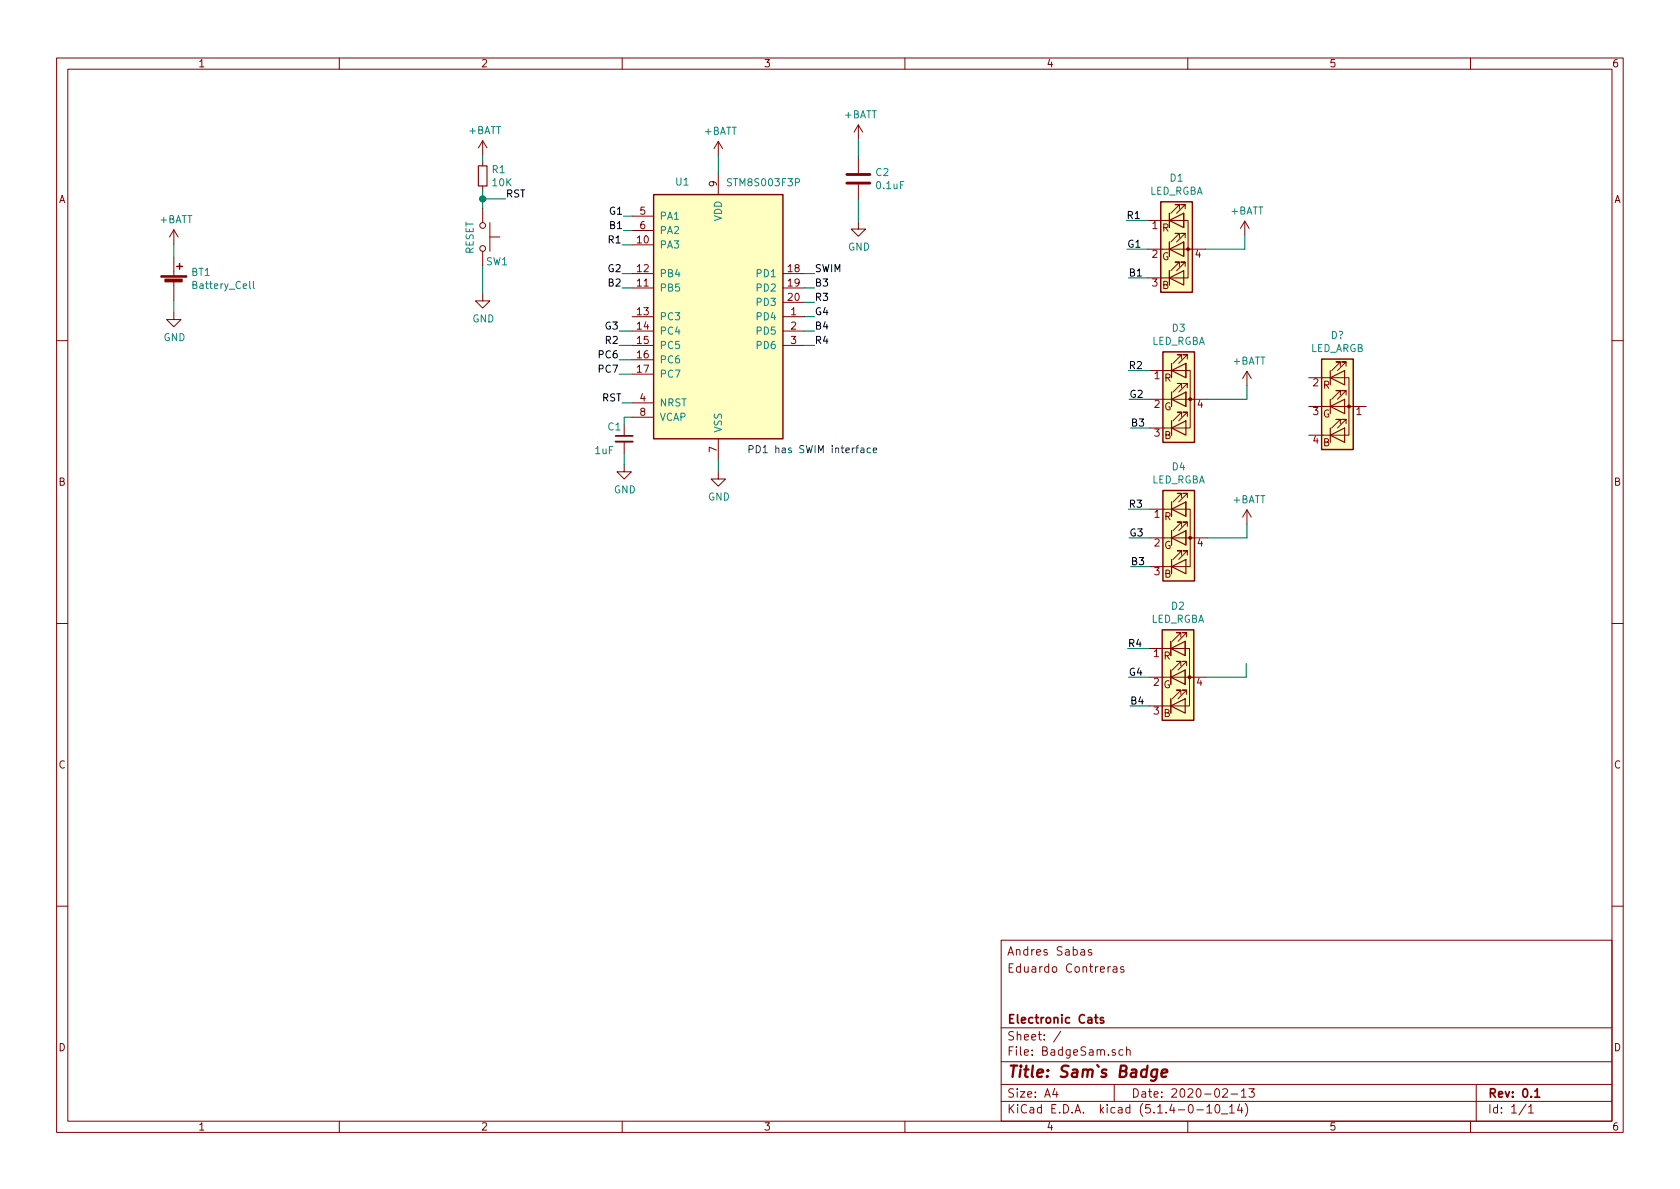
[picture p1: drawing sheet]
<svg xmlns="http://www.w3.org/2000/svg" width="297mm" height="210mm" viewBox="0 0 297 210" stroke-linecap="round" stroke-linejoin="round" font-family="sans-serif">
<g fill="none" stroke="#840000" stroke-width=".18">
<path d="M10 10.3h277v189.9h-277zM12 12.2h273v186.1h-273zM60 10.3v1.9M110 10.3v1.9M160 10.3v1.9M210 10.3v1.9M260 10.3v1.9M85.3 24.9l-.7 1.3M85.3 24.9v2.5M85.3 28.6v.7M85.3 32.9v.7M85.3 36.8v2.6"/>
<path d="M85.3 24.9l.8 1.3M86.6 39.4v5M111.8 38.2h3.8M127 25l-.8 1.3M127 25v2.6M127 30.6v3.8M127 25l.8 1.3M151.8 39.2v1.3h1.2l-1.2 1.3-1.3-1.3h1.3M151.8 22.1l-.8 1.3M151.8 22.1v2.5M151.8 27.8v2.8M151.8 32.6v2.8"/>
<path d="M151.8 22.1l.7 1.3M202.9 39h7.2v10.1h-7.2M206.8 37.7v2.6M208.5 37v-.8h-.7h.7l-1.5 1.5M209.3 37.7v2.6zM209.3 37.7h.1M209.5 37v-.8h-.7h.7l-1.5 1.5M220.1 39.1l-.8 1.3M220.1 39.1v2.6M220.1 39.1l.8 1.3M30.7 55.2v1.3h1.3l-1.3 1.3-1.2-1.3h1.2M30.7 40.6v2.6"/>
<path d="M30.7 45.5v3.3M30.7 49.8v3.3M30.7 40.6l-.7 1.3M30.7 40.6l.8 1.3M85.3 51.9v1.3h1.3l-1.3 1.3-1.2-1.3h1.2M85.3 44.4v2.6M86.6 41.9h1.8M111.8 56h3.8M111.8 58.5h3.8M111.8 40.8h3.8M111.8 43.3h3.8M111.8 50.9h3.8"/>
<path d="M111.8 48.4h3.8M138.4 56h3.8M138.4 58.5h3.8M138.4 53.5h3.8M138.4 50.9h3.8M138.4 48.4h3.8M202.9 44.1h10.2M206.8 42.8v2.5M206.8 47.9v2.5M208.5 47.1v-.8h-.7h.7l-1.5 1.6M208.5 42v-.7h-.7h.7l-1.5 1.5M209.3 42.8v2.5z"/>
<path d="M209.3 42.8h.1M209.5 47.1v-.8h-.7h.7l-1.5 1.6M209.5 42v-.7h-.7h.7l-1.5 1.5M10 60.2h2M110.4 75.1v2M110.4 78.1v2M111.8 61.1h3.8M111.8 71.2h3.8M111.8 73.8h3.8M111.8 63.6h3.8M111.8 66.2h3.8M127 77.6v3.8"/>
<path d="M138.4 61.1h3.8M203.3 65.5h7.1v10.2h-7.1M203.3 70.6h10.2M207.1 69.3v2.6M207.1 64.3v2.5M207.1 74.4v2.6M208.9 73.7v-.8h-.7h.7l-1.5 1.5M208.9 68.6v-.8h-.7h.7l-1.5 1.5M208.9 63.5v-.8h-.7h.7l-1.5 1.6M209.7 69.3v2.6zM209.7 69.3h.1M209.7 64.3v2.5z"/>
<path d="M209.7 64.3h.1M209.9 73.7v-.8h-.7h.7l-1.5 1.5M209.9 68.6v-.8h-.7h.7l-1.5 1.5M209.9 63.5v-.8h-.7h.7l-1.5 1.6M220.5 65.7v2.5M220.5 65.7l-.8 1.2M220.5 65.7l.7 1.2M231.4 66.8h7.1v10.2h-7.1M231.4 71.9h10.2M237 74.9v-.7h-.8h.8l-1.5 1.5M237 69.8v-.7h-.8h.8l-1.5 1.5M237 64.8v-.8h-.8h.8l-1.5 1.5"/>
<path d="M237.7 65.5h.1M238 74.9v-.7h-.8h.8l-1.5 1.5M238 69.8v-.7h-.8h.8l-1.5 1.5M238 64.8v-.8h-.8h.8l-1.5 1.5M285 60.2h2M110.4 82.2v1.2h1.2l-1.2 1.3-1.3-1.3h1.3M127 83.4v1.3h1.3l-1.3 1.3-1.3-1.3h1.3M203.3 90h7.1v10.2h-7.1M203.3 95.1h10.2M207.1 93.8v2.6M207.1 88.8v2.5M207.1 98.9v2.6"/>
<path d="M208.9 98.2v-.8h-.7h.7l-1.5 1.5M208.9 93.1v-.8h-.7h.7l-1.5 1.5M208.9 88v-.8h-.7h.7l-1.5 1.6M209.7 93.8v2.6zM209.7 93.8h.1M209.7 88.8v2.5zM209.7 88.8h.1M209.9 98.2v-.8h-.7h.7l-1.5 1.5M209.9 93.1v-.8h-.7h.7l-1.5 1.5M209.9 88v-.8h-.7h.7l-1.5 1.6M220.5 90.2l-.8 1.2M220.5 90.2v2.5"/>
<path d="M220.5 90.2l.7 1.2M10 110.3h2M203.2 114.7h7.1v10.1h-7.1M203.2 119.8h10.2M207 118.5v2.5M207 113.4v2.5M208.8 117.7v-.7h-.8h.8l-1.5 1.5M208.8 112.6v-.7h-.8h.8l-1.5 1.5M209.5 118.5v2.5zM209.5 118.5h.1M209.5 113.4v2.5zM209.5 113.4h.1"/>
<path d="M209.8 117.7v-.7h-.8h.8l-1.5 1.5M209.8 112.6v-.7h-.8h.8l-1.5 1.5M285 110.3h2M207 123.6v2.5M208.8 122.8v-.8h-.8h.8l-1.5 1.6M209.8 122.8v-.8h-.8h.8l-1.5 1.6M10 160.2h2M177 166.3h108v32h-108zM191.1 168h.6l.1 .9M191.8 168.3h-.5a.29 .29 0 0 0-.3 .3 .29 .29 0 0 0 .3 .3l.5-.1M193 168a.37 .37 0 0 0-.6 .1l.1 .2 .5 .2 .1 .1-.3 .3-.4-.1M196.3 170.9l-.4 .3"/>
<path d="M196.8 171h.6l.1 .9M197.5 171.3l-.5 .1-.2 .2v.3h.2h.5M198.7 171l-.4-.1-.2 .2 .1 .3 .5 .1v.4h-.6M285 160.2h2M60 198.3v1.9M110 198.3v1.9M160 198.3v1.9M177 194.8h108M177 191.8h108M177 187.8h108M177 181.8h108M186.5 192.5l-.4 1h1"/>
<path d="M186.8 193v1M187.6 182.3l-1.3 2M197 191.8v3M198.6 185.7l-.5-.1-.3 .3 .2 .6h.6M199.2 185.7l.2-.1 .4 .1v.9M199.2 185.1v1.5M210 198.3v1.9M211.6 196.3h1.2M213.4 195.8l.4-.5v1.5M213.4 196.8h.8M215 195.4l.3-.1a.94 .94 0 0 1 0 1.5 .8 .8 0 0 1-.6-.6 .8 .8 0 0 1 .3-.8zM216 197h1.1"/>
<path d="M216.2 192.7l.2-.2h.4l.2 .5-.9 1h.9M217.4 195.8l.4-.5v1.5M217.4 196.8h.8M217.7 193.5h1.1M219.2 195.2l-.4 1.1h.9M219.5 193l.4-.5v1.5M219.5 194h.8M219.5 195.8v1M220.2 195.1a1.71 1.71 0 0 1 0 2.3M220.8 192.5h1l-.5 .6 .4 .1v.7l-.2 .1-.7-.1M260 198.3v1.9M261 191.8v6.5"/>
<path d="M269.8 195.2l-1.2 2M270.3 195.8l.4-.5v1.5M270.3 196.8h.8"/>
<circle cx="85.3" cy="39.9" r=".51"/>
<circle cx="85.3" cy="43.9" r=".51"/>
</g>
<path d="M108.8 77.1h3.1M193.5 179.9h.6M193.8 179.4v1.3l.3 .2M195.1 180l-.4-.1-.2 .2 .1 .3 .5 .1v.3h-.6M271.4 193l.4-.5v1.5M271.4 194h.8" fill="none" stroke="#840000" stroke-width=".3"/>
<path d="M204.6 189.2a.68 .68 0 0 0-1 .3v.8l.3 .1 .6-.1M204.6 189.1l-.2 1.6a.62 .62 0 0 1-.9 .3M205.4 189.8l1-.2-.1-.4-.5-.1-.4 .3v.9l.2 .1 .6-.1" fill="none" stroke="#840000" stroke-width=".41"/>
<g fill="#ffffc2" stroke="#ffffc2" stroke-width=".18">
<path d="M205.2 35.7h5.6v16h-5.6z"/>
<path d="M205.6 62.2h5.6v16h-5.6z"/>
<path d="M233.7 63.5h5.6v16h-5.6z"/>
<path d="M205.6 86.7h5.6v16h-5.6z"/>
<path d="M115.6 34.4h22.8v43.2h-22.8z"/>
<path d="M205.5 111.4h5.6v16h-5.6z"/>
</g>
<path d="M115.6 34.4h22.8v43.2h-22.8zM205.2 35.7h5.6v16h-5.6zM31.2 47.1h1.1M31.7 46.6v1M205.6 62.2h5.6v16h-5.6zM233.7 63.5h5.6v16h-5.6zM205.6 86.7h5.6v16h-5.6zM205.5 111.4h5.6v16h-5.6z" fill="none" stroke="#840000" stroke-width=".25"/>
<g fill="#840000" stroke="#840000" stroke-width=".18">
<path d="M28.4 48.8h4.6v.2h-4.6z"/>
<path d="M29.2 49.3h3v.6h-3z"/>
<circle cx="210.1" cy="44.1" r=".25"/>
<circle cx="210.4" cy="70.6" r=".25"/>
<circle cx="238.5" cy="71.9" r=".25"/>
<circle cx="210.4" cy="95.1" r=".25"/>
<circle cx="210.3" cy="119.8" r=".25"/>
</g>
<g fill="none" stroke="#840000" stroke-width=".2">
<path d="M84.6 29.3h1.5v3.6h-1.5zM206.8 39l2.5-1.3v2.6zM206.8 37.7v2.6M206.8 49.1l2.5-1.2v2.5zM206.8 44.1l2.5-1.3v2.5zM206.8 42.8v2.5M206.8 47.9v2.5M207.1 75.7l2.6-1.3v2.6zM207.1 70.6l2.6-1.3v2.6zM207.1 65.5l2.6-1.2v2.5zM207.1 64.3v2.5M207.1 69.3v2.6"/>
<path d="M207.1 74.4v2.6M235.2 77l2.5-1.3v2.5zM235.2 71.9l2.5-1.3v2.5zM235.2 66.8l2.5-1.3v2.6zM235.2 65.5v2.6M235.2 70.6v2.5M235.2 75.7v2.5M207.1 95.1l2.6-1.3v2.6zM207.1 90l2.6-1.2v2.5zM207.1 88.8v2.5M207.1 93.8v2.6M207.1 98.9v2.6"/>
<path d="M207 119.8l2.5-1.3v2.5zM207 114.7l2.5-1.3v2.5zM207 113.4v2.5M207 118.5v2.5M207.1 100.2l2.6-1.3v2.6zM207 124.8l2.5-1.2v2.5zM207 123.6v2.5"/>
</g>
<path d="M44.8 49.8v1l.2 .2" fill="none" stroke="#008484" stroke-width=".18"/>
<path d="M108.8 78.1h3.1" fill="none" stroke="#840000" stroke-width=".33"/>
<path d="M149.7 32.4h4.1M149.7 30.9h4.1" fill="none" stroke="#840000" stroke-width=".51"/>
<g fill="none" stroke="#008400" stroke-width=".18">
<path d="M85.3 27.4v1.2M85.3 33.6v3.2M85.3 35.2h4.1M110.2 38.2h1.6M127 27.6v3M151.8 24.6v3.2M151.8 35.4v3.8M199.1 39h3.8M30.7 43.2v2.3M30.7 53.1v2.1M85.3 47v4.9M109.5 58.5h2.3"/>
<path d="M110 50.9h1.8M110 48.4h1.8M110 43.3h1.8M110.2 40.8h1.6M142.2 50.9h1.8M142.2 48.4h1.8M142.2 56h1.8M142.2 58.5h1.8M142.2 53.5h1.8M199.3 44.1h3.6M199.5 49.1h3.4M220.1 41.7v2.4h-7"/>
<path d="M109.5 61.1h2.3M109.5 63.6h2.3M109.5 66.2h2.3M110 71.2h1.8M111.8 73.8h-1.4v1.3M142.2 61.1h1.8M199.5 65.5h3.8M199.6 70.6h3.7M199.9 75.7h3.4M220.5 68.2v2.4h-7M110.4 80.1v2.1M127 81.4v2"/>
<path d="M199.5 90h3.8M199.6 95.1h3.7M220.5 92.7v2.4h-7M199.4 114.7h3.8M199.5 119.8h3.7M199.9 100.2h3.4M220.3 117.3v2.5h-6.9M199.8 124.8h3.4"/>
</g>
<path d="M152.2 79.3h.5l.1 .8M152.8 79.5l-.5 .1-.1 .2v.2h.6M153.9 79.3l-.4-.1-.2 .2 .1 .6h.5M154.4 79.6l.6-.1-.1-.2-.3-.1-.2 .2 .1 .6h.4" fill="none" stroke="#0000c2" stroke-width=".18"/>
<circle cx="85.3" cy="35.2" r=".51" fill="#008400" stroke="#008400" stroke-width=".25"/>
<text font-size="2.8" fill="#840000" x="178" y="190.5">Title: Sam`s Badge</text>
<g font-size="2.1" fill="#840000">
<text x="178" y="172">Eduardo Contreras</text>
<text x="178" y="169">Andres Sabas</text>
<text x="178" y="184">Sheet: /</text>
<text x="178" y="181">Electronic Cats</text>
<text x="178" y="186.7">File: BadgeSam.sch</text>
<text x="178" y="196.9">KiCad E.D.A. kicad (5.1.4-0-10_14)</text>
<text x="178" y="194.1">Size: A4</text>
<text x="200" y="194.1">Date: 2020-02-13</text>
<text x="263" y="194.1">Rev: 0.1</text>
<text x="263" y="196.9">Id: 1/1</text>
</g>
<g font-size="1.8" fill="#840000">
<text x="35" y="11.9">1</text>
<text x="85" y="11.9">2</text>
<text x="135" y="11.9">3</text>
<text x="185" y="11.9">4</text>
<text x="235" y="11.9">5</text>
<text x="285" y="11.9">6</text>
<text x="10.4" y="35.9">A</text>
<text x="126.7" y="33" transform="rotate(-90 126.7 33)">9</text>
<text x="285.4" y="35.9">A</text>
<text x="113.2" y="38">5</text>
<text x="113.2" y="40.5">6</text>
<text x="203.7" y="40.5">1</text>
<text x="205.5" y="40.9">R</text>
<text x="112.7" y="43">10</text>
<text x="203.7" y="45.6">2</text>
<text x="205.4" y="46">G</text>
<text x="211.4" y="45.6">4</text>
<text x="112.7" y="50.7">11</text>
<text x="112.7" y="48.1">12</text>
<text x="139.4" y="53.2">20</text>
<text x="139.4" y="48.1">18</text>
<text x="139.4" y="50.7">19</text>
<text x="203.7" y="50.7">3</text>
<text x="205.5" y="51.1">B</text>
<text x="112.7" y="55.7">13</text>
<text x="112.7" y="58.3">14</text>
<text x="139.9" y="55.7">1</text>
<text x="139.9" y="58.3">2</text>
<text x="112.7" y="60.8">15</text>
<text x="112.7" y="63.4">16</text>
<text x="112.7" y="65.9">17</text>
<text x="139.9" y="60.8">3</text>
<text x="113.2" y="71">4</text>
<text x="204.1" y="67.1">1</text>
<text x="205.9" y="67.5">R</text>
<text x="232.2" y="68.3">2</text>
<text x="233.9" y="68.8">R</text>
<text x="113.2" y="73.5">8</text>
<text x="204.1" y="72.1">2</text>
<text x="204.1" y="77.2">3</text>
<text x="205.8" y="72.6">G</text>
<text x="205.9" y="77.6">B</text>
<text x="211.7" y="72.1">4</text>
<text x="232.2" y="73.4">3</text>
<text x="233.9" y="73.8">G</text>
<text x="239.8" y="73.4">1</text>
<text x="126.7" y="80" transform="rotate(-90 126.7 80)">7</text>
<text x="232.2" y="78.5">4</text>
<text x="233.9" y="78.9">B</text>
<text x="10.4" y="85.9">B</text>
<text x="285.4" y="85.9">B</text>
<text x="204.1" y="91.6">1</text>
<text x="205.9" y="92">R</text>
<text x="204.1" y="96.6">2</text>
<text x="204.1" y="101.7">3</text>
<text x="205.8" y="97.1">G</text>
<text x="211.7" y="96.6">4</text>
<text x="205.9" y="102.2">B</text>
<text x="204" y="116.2">1</text>
<text x="205.7" y="116.6">R</text>
<text x="204" y="121.3">2</text>
<text x="205.7" y="121.7">G</text>
<text x="211.6" y="121.3">4</text>
<text x="204" y="126.4">3</text>
<text x="205.7" y="126.8">B</text>
<text x="10.4" y="135.9">C</text>
<text x="285.4" y="135.9">C</text>
<text x="10.4" y="185.9">D</text>
<text x="285.4" y="185.9">D</text>
<text x="35" y="199.9">1</text>
<text x="85" y="199.9">2</text>
<text x="135" y="199.9">3</text>
<text x="185" y="199.9">4</text>
<text x="235" y="199.9">5</text>
<text x="285" y="199.9">6</text>
</g>
<g font-size="1.8" fill="#008484">
<text x="82.9" y="23.7">+BATT</text>
<text x="124.5" y="23.8">+BATT</text>
<text x="149.3" y="20.9">+BATT</text>
<text x="87" y="30.6">R1</text>
<text x="87.1" y="32.9">10K</text>
<text x="119.5" y="32.8">U1</text>
<text x="129" y="32.9">STM8S003F3P</text>
<text x="154.9" y="31.1">C2</text>
<text x="155.1" y="33.4">0.1uF</text>
<text x="203.2" y="34.4">LED_RGBA</text>
<text x="206.9" y="32.1">D1</text>
<text x="28.2" y="39.5">+BATT</text>
<text x="116.6" y="38.9">PA1</text>
<text x="116.6" y="41.4">PA2</text>
<text x="127.6" y="39.2" transform="rotate(-90 127.6 39.2)">VDD</text>
<text x="217.6" y="37.9">+BATT</text>
<text x="83.7" y="45" transform="rotate(-90 83.7 45)">RESET</text>
<text x="86" y="46.9">SW1</text>
<text x="116.6" y="43.9">PA3</text>
<text x="149.9" y="44.3">GND</text>
<text x="33.9" y="48.8">BT1</text>
<text x="34.3" y="51.1">Battery_Cell</text>
<text x="116.6" y="51.6">PB5</text>
<text x="116.6" y="49">PB4</text>
<text x="134" y="49">PD1</text>
<text x="134" y="51.6">PD2</text>
<text x="83.5" y="57">GND</text>
<text x="116.6" y="56.6">PC3</text>
<text x="116.6" y="59.2">PC4</text>
<text x="134" y="56.6">PD4</text>
<text x="134" y="59.2">PD5</text>
<text x="134" y="54.1">PD3</text>
<text x="207.3" y="58.7">D3</text>
<text x="235.3" y="59.9">D?</text>
<text x="28.9" y="60.3">GND</text>
<text x="116.6" y="61.7">PC5</text>
<text x="116.6" y="64.3">PC6</text>
<text x="134" y="61.7">PD6</text>
<text x="203.6" y="61">LED_RGBA</text>
<text x="218" y="64.5">+BATT</text>
<text x="231.6" y="62.2">LED_ARGB</text>
<text x="116.6" y="71.9">NRST</text>
<text x="116.6" y="66.8">PC7</text>
<text x="107.5" y="76.1">C1</text>
<text x="116.6" y="74.4">VCAP</text>
<text x="127.6" y="76.6" transform="rotate(-90 127.6 76.6)">VSS</text>
<text x="105.3" y="80.3">1uF</text>
<text x="207.3" y="83.2">D4</text>
<text x="108.5" y="87.2">GND</text>
<text x="125.2" y="88.5">GND</text>
<text x="203.6" y="85.5">LED_RGBA</text>
<text x="218" y="89">+BATT</text>
<text x="207.2" y="107.8">D2</text>
<text x="203.4" y="110.1">LED_RGBA</text>
</g>
<g font-size="1.8">
<text x="89.4" y="34.9">RST</text>
<text x="107.9" y="38">G1</text>
<text x="108" y="40.5">B1</text>
<text x="199.1" y="38.7">R1</text>
<text x="107.7" y="43">R1</text>
<text x="199.3" y="43.8">G1</text>
<text x="107.6" y="48.1">G2</text>
<text x="107.7" y="50.7">B2</text>
<text x="144" y="50.7">B3</text>
<text x="144" y="53.2">R3</text>
<text x="144" y="48.1">SWIM</text>
<text x="199.5" y="48.9">B1</text>
<text x="107.1" y="58.3">G3</text>
<text x="144" y="58.3">B4</text>
<text x="144" y="55.7">G4</text>
<text x="106" y="63.4">PC6</text>
<text x="106" y="65.9">PC7</text>
<text x="107.2" y="60.8">R2</text>
<text x="144" y="60.8">R4</text>
<text x="199.5" y="65.3">R2</text>
<text x="106.5" y="71">RST</text>
<text x="199.6" y="70.4">G2</text>
<text x="199.9" y="75.4">B3</text>
<text x="199.5" y="89.8">R3</text>
<text x="199.6" y="94.9">G3</text>
<text x="199.9" y="99.9">B3</text>
<text x="199.4" y="114.4">R4</text>
<text x="199.5" y="119.5">G4</text>
<text x="199.8" y="124.6">B4</text>
</g>
<text font-size="1.8" fill="#0000c2" x="132.1" y="80.1">PD1 has SWIM interface</text>
</svg>
